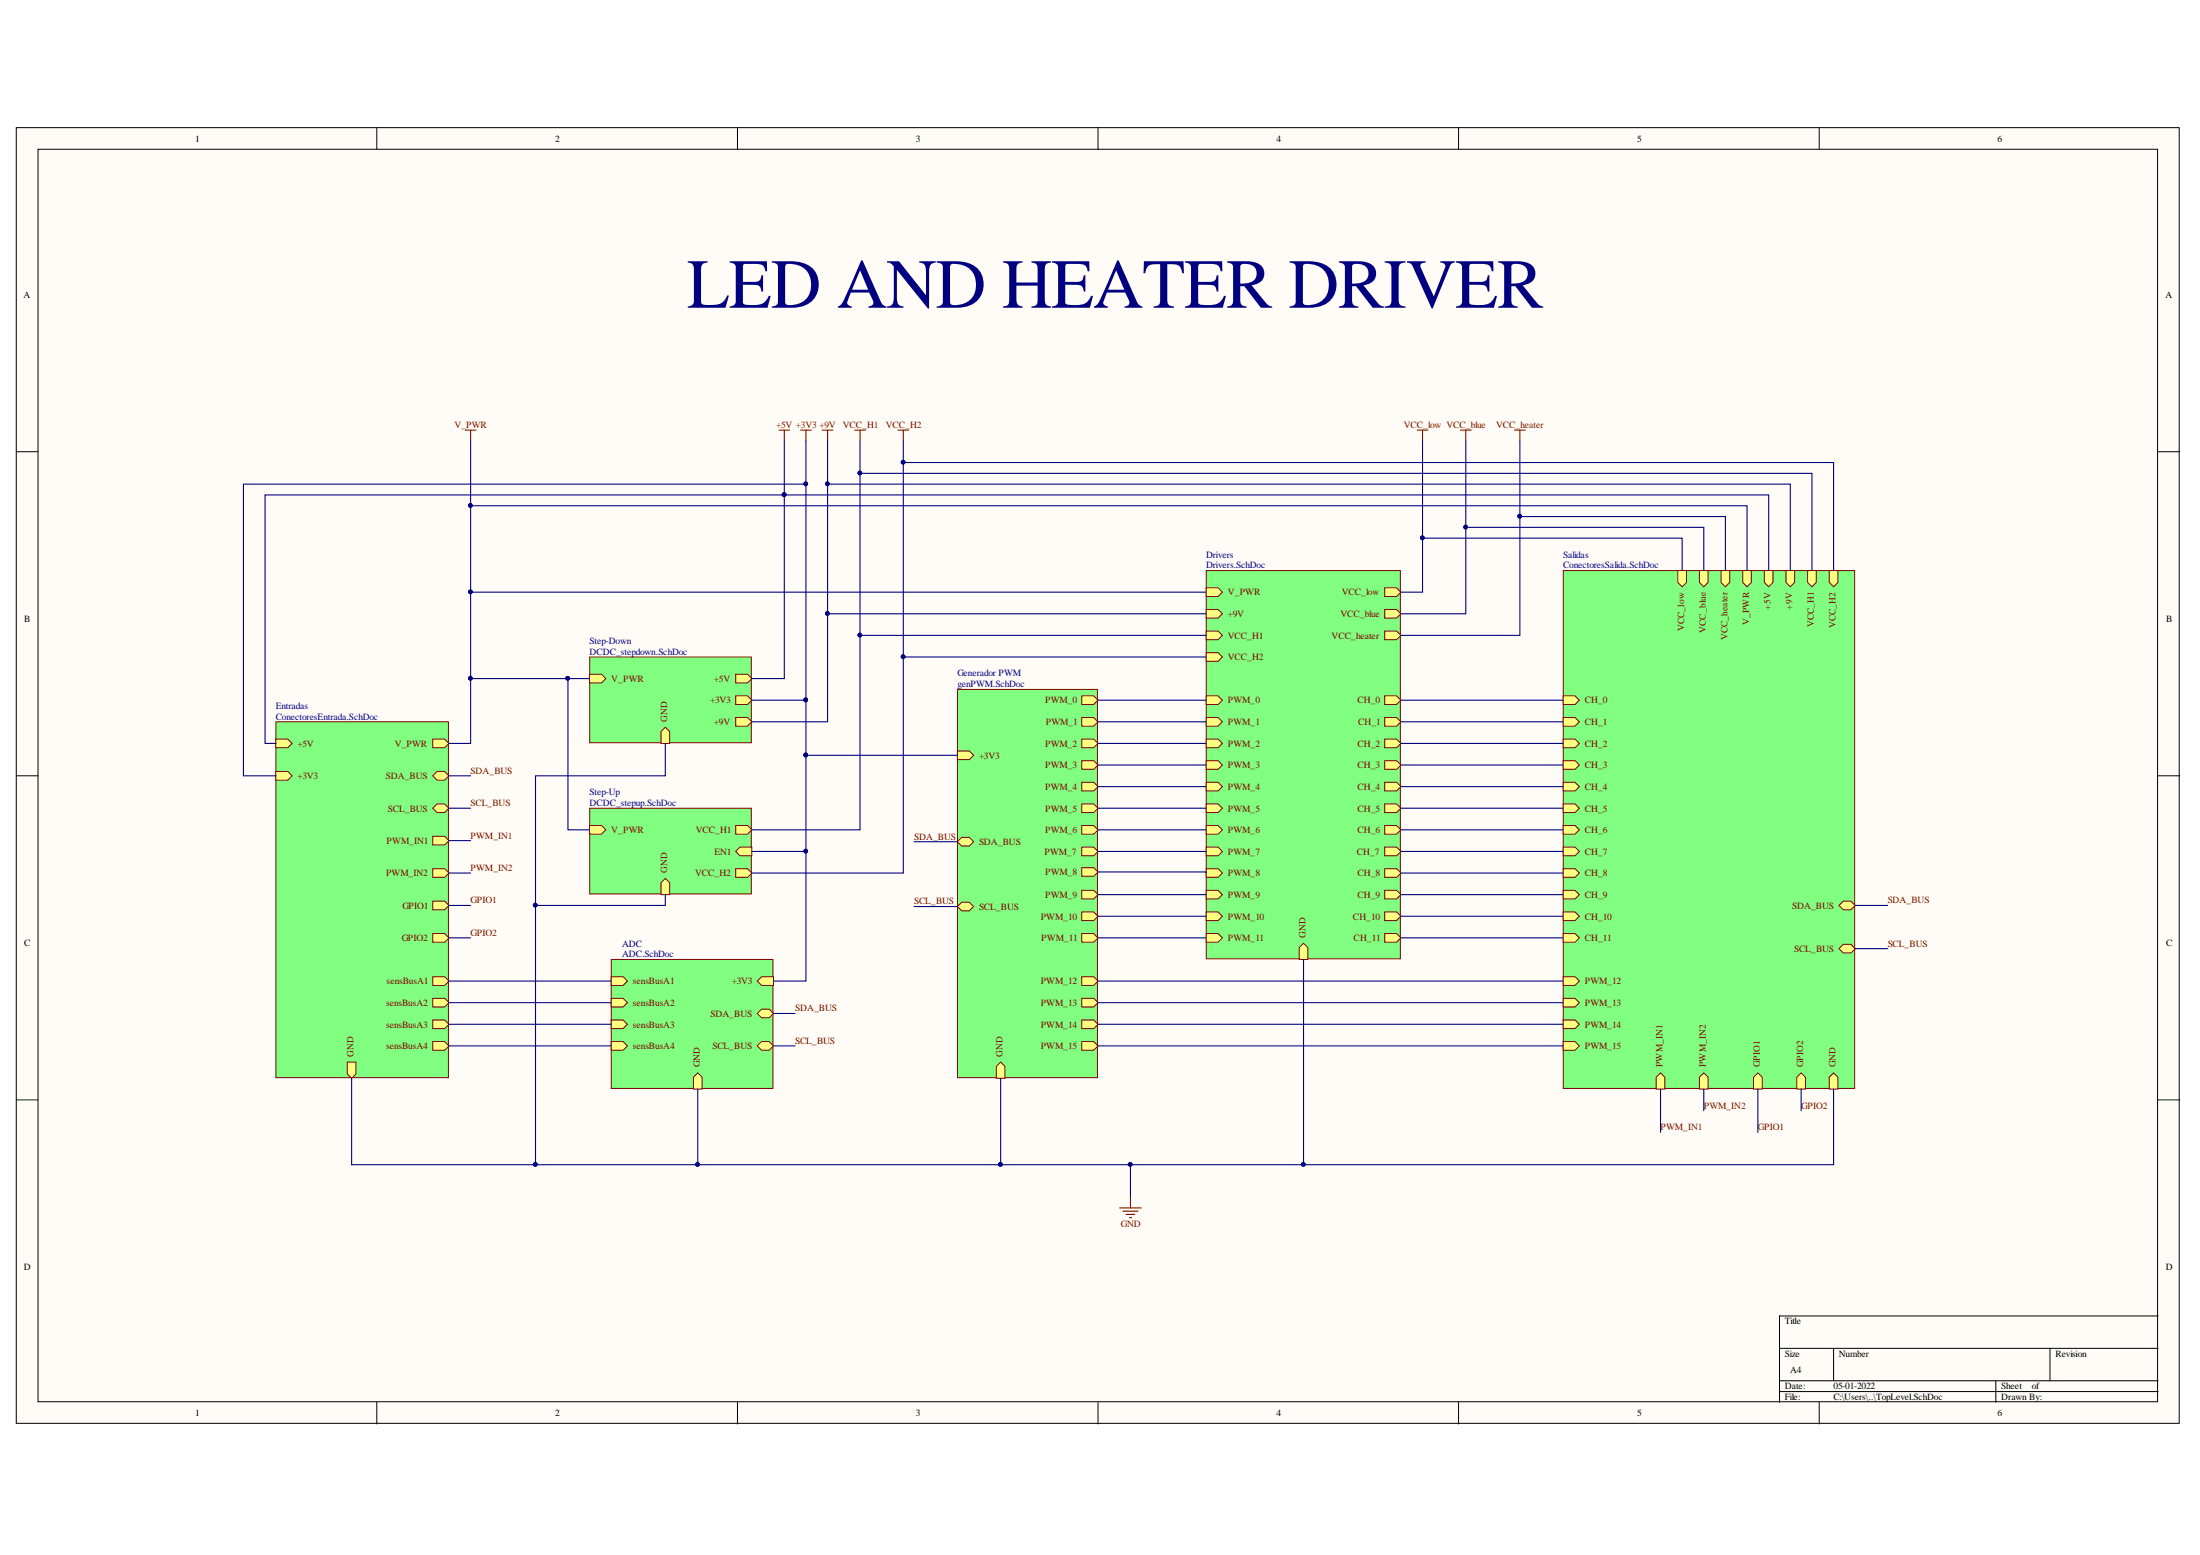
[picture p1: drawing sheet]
<svg xmlns="http://www.w3.org/2000/svg" width="297mm" height="210mm" viewBox="0 0 297 210" stroke-linecap="round" stroke-linejoin="round" font-family="sans-serif">
<g fill="#fffcf8" stroke="#000" stroke-width=".14">
<path d="M2.2 17.2h292v174.9h-292z"/>
<path d="M5.1 20.1h286.2v169.1h-286.2z"/>
</g>
<g fill="none" stroke="#000" stroke-width=".14">
<path d="M50.9 17.2v2.9M99.6 17.2v2.9M148.3 17.2v2.9M196.9 17.2v2.9M245.6 17.2v2.9M2.2 61h2.9M291.4 61h2.9M2.2 104.7h2.9M291.4 104.7h2.9M2.2 148.5h2.9M291.4 148.5h2.9M291.4 177.6h-51.1v11.7"/>
<path d="M50.9 189.3v2.9M99.6 189.3v2.9M148.3 189.3v2.9M196.9 189.3v2.9M240.3 182h51.1M240.3 186.4h51.1M240.3 187.8h51.1M245.6 189.3v2.9M247.6 182v4.4M269.5 186.4v2.9M276.8 182v4.4"/>
</g>
<path d="M37.3 97.4h23.2v48.1h-23.2z" fill="#80ff80" stroke="#800000" stroke-width=".14"/>
<path d="M58.4 104.7l.6-.6h1l.6 .6-.6 .6h-1z" fill-rule="evenodd" fill="#ffff80"/>
<path d="M58.4 104.7l.6-.6h1l.6 .6-.6 .6h-1z" fill="none" stroke="#800000" stroke-width=".14"/>
<path d="M58.4 109.1l.6-.6h1l.6 .6-.6 .6h-1z" fill-rule="evenodd" fill="#ffff80"/>
<path d="M58.4 109.1l.6-.6h1l.6 .6-.6 .6h-1z" fill="none" stroke="#800000" stroke-width=".14"/>
<path d="M58.4 112.9h1.6l.6 .6-.6 .6h-1.6z" fill-rule="evenodd" fill="#ffff80"/>
<path d="M58.4 112.9h1.6l.6 .6-.6 .6h-1.6z" fill="none" stroke="#800000" stroke-width=".14"/>
<path d="M58.4 117.3h1.6l.6 .5-.6 .6h-1.6z" fill-rule="evenodd" fill="#ffff80"/>
<path d="M58.4 117.3h1.6l.6 .5-.6 .6h-1.6z" fill="none" stroke="#800000" stroke-width=".14"/>
<path d="M58.4 121.6h1.6l.6 .6-.6 .6h-1.6z" fill-rule="evenodd" fill="#ffff80"/>
<path d="M58.4 121.6h1.6l.6 .6-.6 .6h-1.6z" fill="none" stroke="#800000" stroke-width=".14"/>
<path d="M58.4 126h1.6l.6 .6-.6 .6h-1.6z" fill-rule="evenodd" fill="#ffff80"/>
<path d="M58.4 126h1.6l.6 .6-.6 .6h-1.6z" fill="none" stroke="#800000" stroke-width=".14"/>
<path d="M58.4 99.8h1.6l.6 .5-.6 .6h-1.6z" fill-rule="evenodd" fill="#ffff80"/>
<path d="M58.4 99.8h1.6l.6 .5-.6 .6h-1.6z" fill="none" stroke="#800000" stroke-width=".14"/>
<path d="M46.9 143.4h1.2v1.6l-.6 .6-.6-.6z" fill-rule="evenodd" fill="#ffff80"/>
<path d="M46.9 143.4h1.2v1.6l-.6 .6-.6-.6z" fill="none" stroke="#800000" stroke-width=".14"/>
<path d="M37.3 99.8h1.6l.5 .5-.5 .6h-1.6z" fill-rule="evenodd" fill="#ffff80"/>
<path d="M37.3 99.8h1.6l.5 .5-.5 .6h-1.6z" fill="none" stroke="#800000" stroke-width=".14"/>
<path d="M37.3 104.1h1.6l.5 .6-.5 .6h-1.6z" fill-rule="evenodd" fill="#ffff80"/>
<path d="M37.3 104.1h1.6l.5 .6-.5 .6h-1.6z" fill="none" stroke="#800000" stroke-width=".14"/>
<path d="M58.4 131.8h1.6l.6 .6-.6 .6h-1.6z" fill-rule="evenodd" fill="#ffff80"/>
<path d="M58.4 131.8h1.6l.6 .6-.6 .6h-1.6z" fill="none" stroke="#800000" stroke-width=".14"/>
<path d="M58.4 134.8h1.6l.6 .5-.6 .6h-1.6z" fill-rule="evenodd" fill="#ffff80"/>
<path d="M58.4 134.8h1.6l.6 .5-.6 .6h-1.6z" fill="none" stroke="#800000" stroke-width=".14"/>
<path d="M58.4 137.7h1.6l.6 .6-.6 .5h-1.6z" fill-rule="evenodd" fill="#ffff80"/>
<path d="M58.4 137.7h1.6l.6 .6-.6 .5h-1.6z" fill="none" stroke="#800000" stroke-width=".14"/>
<path d="M58.4 140.6h1.6l.6 .6-.6 .6h-1.6z" fill-rule="evenodd" fill="#ffff80"/>
<path d="M58.4 140.6h1.6l.6 .6-.6 .6h-1.6z" fill="none" stroke="#800000" stroke-width=".14"/>
<path d="M62.8 58.1h1.5M63.5 58.1v1.4M151.2 163.1h2.9M151.6 163.5h2.1M152 163.9h1.2M152.5 164.4h.3M152.6 161.6v1.5" fill="none" stroke="#800000" stroke-width=".15"/>
<path d="M79.6 88.7h21.8v11.6h-21.8z" fill="#80ff80" stroke="#800000" stroke-width=".14"/>
<path d="M79.6 91h1.6l.6 .6-.6 .6h-1.6z" fill-rule="evenodd" fill="#ffff80"/>
<path d="M79.6 91h1.6l.6 .6-.6 .6h-1.6z" fill="none" stroke="#800000" stroke-width=".14"/>
<path d="M89.2 98.7l.6-.5 .6 .5v1.6h-1.2z" fill-rule="evenodd" fill="#ffff80"/>
<path d="M89.2 98.7l.6-.5 .6 .5v1.6h-1.2z" fill="none" stroke="#800000" stroke-width=".14"/>
<path d="M99.3 91h1.6l.6 .6-.6 .6h-1.6z" fill-rule="evenodd" fill="#ffff80"/>
<path d="M99.3 91h1.6l.6 .6-.6 .6h-1.6z" fill="none" stroke="#800000" stroke-width=".14"/>
<path d="M99.3 93.9h1.6l.6 .6-.6 .6h-1.6z" fill-rule="evenodd" fill="#ffff80"/>
<path d="M99.3 93.9h1.6l.6 .6-.6 .6h-1.6z" fill="none" stroke="#800000" stroke-width=".14"/>
<path d="M99.3 96.8h1.6l.6 .6-.6 .6h-1.6z" fill-rule="evenodd" fill="#ffff80"/>
<path d="M99.3 96.8h1.6l.6 .6-.6 .6h-1.6z" fill="none" stroke="#800000" stroke-width=".14"/>
<path d="M105.2 58.1h1.4M105.9 58.1v1.4M111 58.1h1.5M111.7 58.1v1.4" fill="none" stroke="#800000" stroke-width=".15"/>
<path d="M79.6 109.1h21.8v11.6h-21.8z" fill="#80ff80" stroke="#800000" stroke-width=".14"/>
<path d="M79.6 111.4h1.6l.6 .6-.6 .6h-1.6z" fill-rule="evenodd" fill="#ffff80"/>
<path d="M79.6 111.4h1.6l.6 .6-.6 .6h-1.6z" fill="none" stroke="#800000" stroke-width=".14"/>
<path d="M99.3 114.9l.6-.6h1.6v1.2h-1.6z" fill-rule="evenodd" fill="#ffff80"/>
<path d="M99.3 114.9l.6-.6h1.6v1.2h-1.6z" fill="none" stroke="#800000" stroke-width=".14"/>
<path d="M89.2 119.2l.6-.6 .6 .6v1.6h-1.2z" fill-rule="evenodd" fill="#ffff80"/>
<path d="M89.2 119.2l.6-.6 .6 .6v1.6h-1.2z" fill="none" stroke="#800000" stroke-width=".14"/>
<path d="M99.3 111.4h1.6l.6 .6-.6 .6h-1.6z" fill-rule="evenodd" fill="#ffff80"/>
<path d="M99.3 111.4h1.6l.6 .6-.6 .6h-1.6z" fill="none" stroke="#800000" stroke-width=".14"/>
<path d="M99.3 117.3h1.6l.6 .5-.6 .6h-1.6z" fill-rule="evenodd" fill="#ffff80"/>
<path d="M99.3 117.3h1.6l.6 .5-.6 .6h-1.6z" fill="none" stroke="#800000" stroke-width=".14"/>
<path d="M129.3 93.1h18.9v52.4h-18.9z" fill="#80ff80" stroke="#800000" stroke-width=".14"/>
<path d="M146.1 93.9h1.6l.6 .6-.6 .6h-1.6z" fill-rule="evenodd" fill="#ffff80"/>
<path d="M146.1 93.9h1.6l.6 .6-.6 .6h-1.6z" fill="none" stroke="#800000" stroke-width=".14"/>
<path d="M146.1 96.8h1.6l.6 .6-.6 .6h-1.6z" fill-rule="evenodd" fill="#ffff80"/>
<path d="M146.1 96.8h1.6l.6 .6-.6 .6h-1.6z" fill="none" stroke="#800000" stroke-width=".14"/>
<path d="M146.1 99.8h1.6l.6 .5-.6 .6h-1.6z" fill-rule="evenodd" fill="#ffff80"/>
<path d="M146.1 99.8h1.6l.6 .5-.6 .6h-1.6z" fill="none" stroke="#800000" stroke-width=".14"/>
<path d="M146.1 102.7h1.6l.6 .6-.6 .5h-1.6z" fill-rule="evenodd" fill="#ffff80"/>
<path d="M146.1 102.7h1.6l.6 .6-.6 .5h-1.6z" fill="none" stroke="#800000" stroke-width=".14"/>
<path d="M146.1 105.6h1.6l.6 .6-.6 .6h-1.6z" fill-rule="evenodd" fill="#ffff80"/>
<path d="M146.1 105.6h1.6l.6 .6-.6 .6h-1.6z" fill="none" stroke="#800000" stroke-width=".14"/>
<path d="M146.1 108.5h1.6l.6 .6-.6 .6h-1.6z" fill-rule="evenodd" fill="#ffff80"/>
<path d="M146.1 108.5h1.6l.6 .6-.6 .6h-1.6z" fill="none" stroke="#800000" stroke-width=".14"/>
<path d="M146.1 111.4h1.6l.6 .6-.6 .6h-1.6z" fill-rule="evenodd" fill="#ffff80"/>
<path d="M146.1 111.4h1.6l.6 .6-.6 .6h-1.6z" fill="none" stroke="#800000" stroke-width=".14"/>
<path d="M146.1 114.3h1.6l.6 .6-.6 .6h-1.6z" fill-rule="evenodd" fill="#ffff80"/>
<path d="M146.1 114.3h1.6l.6 .6-.6 .6h-1.6z" fill="none" stroke="#800000" stroke-width=".14"/>
<path d="M146.1 117.1h1.6l.6 .6-.6 .6h-1.6z" fill-rule="evenodd" fill="#ffff80"/>
<path d="M146.1 117.1h1.6l.6 .6-.6 .6h-1.6z" fill="none" stroke="#800000" stroke-width=".14"/>
<path d="M146.1 120.2h1.6l.6 .6-.6 .5h-1.6z" fill-rule="evenodd" fill="#ffff80"/>
<path d="M146.1 120.2h1.6l.6 .6-.6 .5h-1.6z" fill="none" stroke="#800000" stroke-width=".14"/>
<path d="M146.1 123.1h1.6l.6 .6-.6 .6h-1.6z" fill-rule="evenodd" fill="#ffff80"/>
<path d="M146.1 123.1h1.6l.6 .6-.6 .6h-1.6z" fill="none" stroke="#800000" stroke-width=".14"/>
<path d="M146.1 126h1.6l.6 .6-.6 .6h-1.6z" fill-rule="evenodd" fill="#ffff80"/>
<path d="M146.1 126h1.6l.6 .6-.6 .6h-1.6z" fill="none" stroke="#800000" stroke-width=".14"/>
<path d="M146.1 131.8h1.6l.6 .6-.6 .6h-1.6z" fill-rule="evenodd" fill="#ffff80"/>
<path d="M146.1 131.8h1.6l.6 .6-.6 .6h-1.6z" fill="none" stroke="#800000" stroke-width=".14"/>
<path d="M146.1 134.8h1.6l.6 .5-.6 .6h-1.6z" fill-rule="evenodd" fill="#ffff80"/>
<path d="M146.1 134.8h1.6l.6 .5-.6 .6h-1.6z" fill="none" stroke="#800000" stroke-width=".14"/>
<path d="M146.1 137.7h1.6l.6 .6-.6 .5h-1.6z" fill-rule="evenodd" fill="#ffff80"/>
<path d="M146.1 137.7h1.6l.6 .6-.6 .5h-1.6z" fill="none" stroke="#800000" stroke-width=".14"/>
<path d="M146.1 140.6h1.6l.6 .6-.6 .6h-1.6z" fill-rule="evenodd" fill="#ffff80"/>
<path d="M146.1 140.6h1.6l.6 .6-.6 .6h-1.6z" fill="none" stroke="#800000" stroke-width=".14"/>
<path d="M129.3 101.4h1.6l.6 .6-.6 .5h-1.6z" fill-rule="evenodd" fill="#ffff80"/>
<path d="M129.3 101.4h1.6l.6 .6-.6 .5h-1.6z" fill="none" stroke="#800000" stroke-width=".14"/>
<path d="M129.3 113.6l.5-.6h1.1l.6 .6-.6 .6h-1.1z" fill-rule="evenodd" fill="#ffff80"/>
<path d="M129.3 113.6l.5-.6h1.1l.6 .6-.6 .6h-1.1z" fill="none" stroke="#800000" stroke-width=".14"/>
<path d="M129.3 122.4l.5-.6h1.1l.6 .6-.6 .6h-1.1z" fill-rule="evenodd" fill="#ffff80"/>
<path d="M129.3 122.4l.5-.6h1.1l.6 .6-.6 .6h-1.1z" fill="none" stroke="#800000" stroke-width=".14"/>
<path d="M134.5 144l.6-.6 .6 .6v1.6h-1.2z" fill-rule="evenodd" fill="#ffff80"/>
<path d="M134.5 144l.6-.6 .6 .6v1.6h-1.2z" fill="none" stroke="#800000" stroke-width=".14"/>
<path d="M108.1 58.1h1.4M108.8 58.1v1.4M115.4 58.1h1.4M116.1 58.1v1.4M121.2 58.1h1.5M122 58.1v1.4" fill="none" stroke="#800000" stroke-width=".15"/>
<path d="M82.5 129.5h21.9v17.4h-21.9z" fill="#80ff80" stroke="#800000" stroke-width=".14"/>
<path d="M102.2 132.4l.6-.6h1.6v1.2h-1.6z" fill-rule="evenodd" fill="#ffff80"/>
<path d="M102.2 132.4l.6-.6h1.6v1.2h-1.6z" fill="none" stroke="#800000" stroke-width=".14"/>
<path d="M82.5 131.8h1.6l.6 .6-.6 .6h-1.6z" fill-rule="evenodd" fill="#ffff80"/>
<path d="M82.5 131.8h1.6l.6 .6-.6 .6h-1.6z" fill="none" stroke="#800000" stroke-width=".14"/>
<path d="M93.6 145.4l.6-.6 .6 .6v1.6h-1.2z" fill-rule="evenodd" fill="#ffff80"/>
<path d="M93.6 145.4l.6-.6 .6 .6v1.6h-1.2z" fill="none" stroke="#800000" stroke-width=".14"/>
<path d="M102.2 136.8l.6-.6h1.1l.5 .6-.5 .6h-1.1z" fill-rule="evenodd" fill="#ffff80"/>
<path d="M102.2 136.8l.6-.6h1.1l.5 .6-.5 .6h-1.1z" fill="none" stroke="#800000" stroke-width=".14"/>
<path d="M102.2 141.2l.6-.6h1.1l.5 .6-.5 .6h-1.1z" fill-rule="evenodd" fill="#ffff80"/>
<path d="M102.2 141.2l.6-.6h1.1l.5 .6-.5 .6h-1.1z" fill="none" stroke="#800000" stroke-width=".14"/>
<path d="M82.5 134.8h1.6l.6 .5-.6 .6h-1.6z" fill-rule="evenodd" fill="#ffff80"/>
<path d="M82.5 134.8h1.6l.6 .5-.6 .6h-1.6z" fill="none" stroke="#800000" stroke-width=".14"/>
<path d="M82.5 137.7h1.6l.6 .6-.6 .5h-1.6z" fill-rule="evenodd" fill="#ffff80"/>
<path d="M82.5 137.7h1.6l.6 .6-.6 .5h-1.6z" fill="none" stroke="#800000" stroke-width=".14"/>
<path d="M82.5 140.6h1.6l.6 .6-.6 .6h-1.6z" fill-rule="evenodd" fill="#ffff80"/>
<path d="M82.5 140.6h1.6l.6 .6-.6 .6h-1.6z" fill="none" stroke="#800000" stroke-width=".14"/>
<path d="M162.9 77h26.2v52.4h-26.2z" fill="#80ff80" stroke="#800000" stroke-width=".14"/>
<path d="M175.4 127.9l.6-.6 .6 .6v1.6h-1.2z" fill-rule="evenodd" fill="#ffff80"/>
<path d="M175.4 127.9l.6-.6 .6 .6v1.6h-1.2z" fill="none" stroke="#800000" stroke-width=".14"/>
<path d="M162.9 126h1.6l.5 .6-.5 .6h-1.6z" fill-rule="evenodd" fill="#ffff80"/>
<path d="M162.9 126h1.6l.5 .6-.5 .6h-1.6z" fill="none" stroke="#800000" stroke-width=".14"/>
<path d="M162.9 123.1h1.6l.5 .6-.5 .6h-1.6z" fill-rule="evenodd" fill="#ffff80"/>
<path d="M162.9 123.1h1.6l.5 .6-.5 .6h-1.6z" fill="none" stroke="#800000" stroke-width=".14"/>
<path d="M162.9 120.2h1.6l.5 .6-.5 .5h-1.6z" fill-rule="evenodd" fill="#ffff80"/>
<path d="M162.9 120.2h1.6l.5 .6-.5 .5h-1.6z" fill="none" stroke="#800000" stroke-width=".14"/>
<path d="M162.9 117.3h1.6l.5 .5-.5 .6h-1.6z" fill-rule="evenodd" fill="#ffff80"/>
<path d="M162.9 117.3h1.6l.5 .5-.5 .6h-1.6z" fill="none" stroke="#800000" stroke-width=".14"/>
<path d="M162.9 114.3h1.6l.5 .6-.5 .6h-1.6z" fill-rule="evenodd" fill="#ffff80"/>
<path d="M162.9 114.3h1.6l.5 .6-.5 .6h-1.6z" fill="none" stroke="#800000" stroke-width=".14"/>
<path d="M162.9 111.4h1.6l.5 .6-.5 .6h-1.6z" fill-rule="evenodd" fill="#ffff80"/>
<path d="M162.9 111.4h1.6l.5 .6-.5 .6h-1.6z" fill="none" stroke="#800000" stroke-width=".14"/>
<path d="M162.9 108.5h1.6l.5 .6-.5 .6h-1.6z" fill-rule="evenodd" fill="#ffff80"/>
<path d="M162.9 108.5h1.6l.5 .6-.5 .6h-1.6z" fill="none" stroke="#800000" stroke-width=".14"/>
<path d="M162.9 105.6h1.6l.5 .6-.5 .6h-1.6z" fill-rule="evenodd" fill="#ffff80"/>
<path d="M162.9 105.6h1.6l.5 .6-.5 .6h-1.6z" fill="none" stroke="#800000" stroke-width=".14"/>
<path d="M162.9 102.7h1.6l.5 .6-.5 .5h-1.6z" fill-rule="evenodd" fill="#ffff80"/>
<path d="M162.9 102.7h1.6l.5 .6-.5 .5h-1.6z" fill="none" stroke="#800000" stroke-width=".14"/>
<path d="M162.9 99.8h1.6l.5 .5-.5 .6h-1.6z" fill-rule="evenodd" fill="#ffff80"/>
<path d="M162.9 99.8h1.6l.5 .5-.5 .6h-1.6z" fill="none" stroke="#800000" stroke-width=".14"/>
<path d="M162.9 96.8h1.6l.5 .6-.5 .6h-1.6z" fill-rule="evenodd" fill="#ffff80"/>
<path d="M162.9 96.8h1.6l.5 .6-.5 .6h-1.6z" fill="none" stroke="#800000" stroke-width=".14"/>
<path d="M162.9 93.9h1.6l.5 .6-.5 .6h-1.6z" fill-rule="evenodd" fill="#ffff80"/>
<path d="M162.9 93.9h1.6l.5 .6-.5 .6h-1.6z" fill="none" stroke="#800000" stroke-width=".14"/>
<path d="M162.9 88.1h1.6l.5 .6-.5 .6h-1.6z" fill-rule="evenodd" fill="#ffff80"/>
<path d="M162.9 88.1h1.6l.5 .6-.5 .6h-1.6z" fill="none" stroke="#800000" stroke-width=".14"/>
<path d="M162.9 85.2h1.6l.5 .6-.5 .6h-1.6z" fill-rule="evenodd" fill="#ffff80"/>
<path d="M162.9 85.2h1.6l.5 .6-.5 .6h-1.6z" fill="none" stroke="#800000" stroke-width=".14"/>
<path d="M162.9 82.3h1.6l.5 .6-.5 .5h-1.6z" fill-rule="evenodd" fill="#ffff80"/>
<path d="M162.9 82.3h1.6l.5 .6-.5 .5h-1.6z" fill="none" stroke="#800000" stroke-width=".14"/>
<path d="M162.9 79.4h1.6l.5 .5-.5 .6h-1.6z" fill-rule="evenodd" fill="#ffff80"/>
<path d="M162.9 79.4h1.6l.5 .5-.5 .6h-1.6z" fill="none" stroke="#800000" stroke-width=".14"/>
<path d="M187 79.4h1.6l.5 .5-.5 .6h-1.6z" fill-rule="evenodd" fill="#ffff80"/>
<path d="M187 79.4h1.6l.5 .5-.5 .6h-1.6z" fill="none" stroke="#800000" stroke-width=".14"/>
<path d="M187 82.3h1.6l.5 .6-.5 .5h-1.6z" fill-rule="evenodd" fill="#ffff80"/>
<path d="M187 82.3h1.6l.5 .6-.5 .5h-1.6z" fill="none" stroke="#800000" stroke-width=".14"/>
<path d="M187 85.2h1.6l.5 .6-.5 .6h-1.6z" fill-rule="evenodd" fill="#ffff80"/>
<path d="M187 85.2h1.6l.5 .6-.5 .6h-1.6z" fill="none" stroke="#800000" stroke-width=".14"/>
<path d="M187 93.9h1.6l.5 .6-.5 .6h-1.6z" fill-rule="evenodd" fill="#ffff80"/>
<path d="M187 93.9h1.6l.5 .6-.5 .6h-1.6z" fill="none" stroke="#800000" stroke-width=".14"/>
<path d="M187 96.8h1.6l.5 .6-.5 .6h-1.6z" fill-rule="evenodd" fill="#ffff80"/>
<path d="M187 96.8h1.6l.5 .6-.5 .6h-1.6z" fill="none" stroke="#800000" stroke-width=".14"/>
<path d="M187 99.8h1.6l.5 .5-.5 .6h-1.6z" fill-rule="evenodd" fill="#ffff80"/>
<path d="M187 99.8h1.6l.5 .5-.5 .6h-1.6z" fill="none" stroke="#800000" stroke-width=".14"/>
<path d="M187 102.7h1.6l.5 .6-.5 .5h-1.6z" fill-rule="evenodd" fill="#ffff80"/>
<path d="M187 102.7h1.6l.5 .6-.5 .5h-1.6z" fill="none" stroke="#800000" stroke-width=".14"/>
<path d="M187 105.6h1.6l.5 .6-.5 .6h-1.6z" fill-rule="evenodd" fill="#ffff80"/>
<path d="M187 105.6h1.6l.5 .6-.5 .6h-1.6z" fill="none" stroke="#800000" stroke-width=".14"/>
<path d="M187 108.5h1.6l.5 .6-.5 .6h-1.6z" fill-rule="evenodd" fill="#ffff80"/>
<path d="M187 108.5h1.6l.5 .6-.5 .6h-1.6z" fill="none" stroke="#800000" stroke-width=".14"/>
<path d="M187 111.4h1.6l.5 .6-.5 .6h-1.6z" fill-rule="evenodd" fill="#ffff80"/>
<path d="M187 111.4h1.6l.5 .6-.5 .6h-1.6z" fill="none" stroke="#800000" stroke-width=".14"/>
<path d="M187 114.3h1.6l.5 .6-.5 .6h-1.6z" fill-rule="evenodd" fill="#ffff80"/>
<path d="M187 114.3h1.6l.5 .6-.5 .6h-1.6z" fill="none" stroke="#800000" stroke-width=".14"/>
<path d="M187 117.3h1.6l.5 .5-.5 .6h-1.6z" fill-rule="evenodd" fill="#ffff80"/>
<path d="M187 117.3h1.6l.5 .5-.5 .6h-1.6z" fill="none" stroke="#800000" stroke-width=".14"/>
<path d="M187 120.2h1.6l.5 .6-.5 .5h-1.6z" fill-rule="evenodd" fill="#ffff80"/>
<path d="M187 120.2h1.6l.5 .6-.5 .5h-1.6z" fill="none" stroke="#800000" stroke-width=".14"/>
<path d="M187 123.1h1.6l.5 .6-.5 .6h-1.6z" fill-rule="evenodd" fill="#ffff80"/>
<path d="M187 123.1h1.6l.5 .6-.5 .6h-1.6z" fill="none" stroke="#800000" stroke-width=".14"/>
<path d="M187 126h1.6l.5 .6-.5 .6h-1.6z" fill-rule="evenodd" fill="#ffff80"/>
<path d="M187 126h1.6l.5 .6-.5 .6h-1.6z" fill="none" stroke="#800000" stroke-width=".14"/>
<path d="M211.1 77h39.3v69.9h-39.3z" fill="#80ff80" stroke="#800000" stroke-width=".14"/>
<path d="M226.5 77h1.2v1.6l-.6 .6-.6-.6z" fill-rule="evenodd" fill="#ffff80"/>
<path d="M226.5 77h1.2v1.6l-.6 .6-.6-.6z" fill="none" stroke="#800000" stroke-width=".14"/>
<path d="M229.5 77h1.1v1.6l-.6 .6-.5-.6z" fill-rule="evenodd" fill="#ffff80"/>
<path d="M229.5 77h1.1v1.6l-.6 .6-.5-.6z" fill="none" stroke="#800000" stroke-width=".14"/>
<path d="M232.4 77h1.1v1.6l-.5 .6-.6-.6z" fill-rule="evenodd" fill="#ffff80"/>
<path d="M232.4 77h1.1v1.6l-.5 .6-.6-.6z" fill="none" stroke="#800000" stroke-width=".14"/>
<path d="M235.3 77h1.2v1.6l-.6 .6-.6-.6z" fill-rule="evenodd" fill="#ffff80"/>
<path d="M235.3 77h1.2v1.6l-.6 .6-.6-.6z" fill="none" stroke="#800000" stroke-width=".14"/>
<path d="M238.2 77h1.2v1.6l-.6 .6-.6-.6z" fill-rule="evenodd" fill="#ffff80"/>
<path d="M238.2 77h1.2v1.6l-.6 .6-.6-.6z" fill="none" stroke="#800000" stroke-width=".14"/>
<path d="M241.1 77h1.2v1.6l-.6 .6-.6-.6z" fill-rule="evenodd" fill="#ffff80"/>
<path d="M241.1 77h1.2v1.6l-.6 .6-.6-.6z" fill="none" stroke="#800000" stroke-width=".14"/>
<path d="M244.1 77h1.1v1.6l-.6 .6-.5-.6z" fill-rule="evenodd" fill="#ffff80"/>
<path d="M244.1 77h1.1v1.6l-.6 .6-.5-.6z" fill="none" stroke="#800000" stroke-width=".14"/>
<path d="M247 77h1.2v1.6l-.6 .6-.6-.6z" fill-rule="evenodd" fill="#ffff80"/>
<path d="M247 77h1.2v1.6l-.6 .6-.6-.6z" fill="none" stroke="#800000" stroke-width=".14"/>
<path d="M211.1 93.9h1.6l.5 .6-.5 .6h-1.6z" fill-rule="evenodd" fill="#ffff80"/>
<path d="M211.1 93.9h1.6l.5 .6-.5 .6h-1.6z" fill="none" stroke="#800000" stroke-width=".14"/>
<path d="M211.1 96.8h1.6l.5 .6-.5 .6h-1.6z" fill-rule="evenodd" fill="#ffff80"/>
<path d="M211.1 96.8h1.6l.5 .6-.5 .6h-1.6z" fill="none" stroke="#800000" stroke-width=".14"/>
<path d="M211.1 99.8h1.6l.5 .5-.5 .6h-1.6z" fill-rule="evenodd" fill="#ffff80"/>
<path d="M211.1 99.8h1.6l.5 .5-.5 .6h-1.6z" fill="none" stroke="#800000" stroke-width=".14"/>
<path d="M211.1 102.7h1.6l.5 .6-.5 .5h-1.6z" fill-rule="evenodd" fill="#ffff80"/>
<path d="M211.1 102.7h1.6l.5 .6-.5 .5h-1.6z" fill="none" stroke="#800000" stroke-width=".14"/>
<path d="M211.1 105.6h1.6l.5 .6-.5 .6h-1.6z" fill-rule="evenodd" fill="#ffff80"/>
<path d="M211.1 105.6h1.6l.5 .6-.5 .6h-1.6z" fill="none" stroke="#800000" stroke-width=".14"/>
<path d="M211.1 108.5h1.6l.5 .6-.5 .6h-1.6z" fill-rule="evenodd" fill="#ffff80"/>
<path d="M211.1 108.5h1.6l.5 .6-.5 .6h-1.6z" fill="none" stroke="#800000" stroke-width=".14"/>
<path d="M211.1 111.4h1.6l.5 .6-.5 .6h-1.6z" fill-rule="evenodd" fill="#ffff80"/>
<path d="M211.1 111.4h1.6l.5 .6-.5 .6h-1.6z" fill="none" stroke="#800000" stroke-width=".14"/>
<path d="M211.1 114.3h1.6l.5 .6-.5 .6h-1.6z" fill-rule="evenodd" fill="#ffff80"/>
<path d="M211.1 114.3h1.6l.5 .6-.5 .6h-1.6z" fill="none" stroke="#800000" stroke-width=".14"/>
<path d="M211.1 117.3h1.6l.5 .5-.5 .6h-1.6z" fill-rule="evenodd" fill="#ffff80"/>
<path d="M211.1 117.3h1.6l.5 .5-.5 .6h-1.6z" fill="none" stroke="#800000" stroke-width=".14"/>
<path d="M211.1 120.2h1.6l.5 .6-.5 .5h-1.6z" fill-rule="evenodd" fill="#ffff80"/>
<path d="M211.1 120.2h1.6l.5 .6-.5 .5h-1.6z" fill="none" stroke="#800000" stroke-width=".14"/>
<path d="M211.1 123.1h1.6l.5 .6-.5 .6h-1.6z" fill-rule="evenodd" fill="#ffff80"/>
<path d="M211.1 123.1h1.6l.5 .6-.5 .6h-1.6z" fill="none" stroke="#800000" stroke-width=".14"/>
<path d="M211.1 126h1.6l.5 .6-.5 .6h-1.6z" fill-rule="evenodd" fill="#ffff80"/>
<path d="M211.1 126h1.6l.5 .6-.5 .6h-1.6z" fill="none" stroke="#800000" stroke-width=".14"/>
<path d="M211.1 131.8h1.6l.5 .6-.5 .6h-1.6z" fill-rule="evenodd" fill="#ffff80"/>
<path d="M211.1 131.8h1.6l.5 .6-.5 .6h-1.6z" fill="none" stroke="#800000" stroke-width=".14"/>
<path d="M211.1 134.8h1.6l.5 .5-.5 .6h-1.6z" fill-rule="evenodd" fill="#ffff80"/>
<path d="M211.1 134.8h1.6l.5 .5-.5 .6h-1.6z" fill="none" stroke="#800000" stroke-width=".14"/>
<path d="M211.1 137.7h1.6l.5 .6-.5 .5h-1.6z" fill-rule="evenodd" fill="#ffff80"/>
<path d="M211.1 137.7h1.6l.5 .6-.5 .5h-1.6z" fill="none" stroke="#800000" stroke-width=".14"/>
<path d="M211.1 140.6h1.6l.5 .6-.5 .6h-1.6z" fill-rule="evenodd" fill="#ffff80"/>
<path d="M211.1 140.6h1.6l.5 .6-.5 .6h-1.6z" fill="none" stroke="#800000" stroke-width=".14"/>
<path d="M223.6 145.4l.6-.6 .6 .6v1.6h-1.2z" fill-rule="evenodd" fill="#ffff80"/>
<path d="M223.6 145.4l.6-.6 .6 .6v1.6h-1.2z" fill="none" stroke="#800000" stroke-width=".14"/>
<path d="M229.5 145.4l.5-.6 .6 .6v1.6h-1.1z" fill-rule="evenodd" fill="#ffff80"/>
<path d="M229.5 145.4l.5-.6 .6 .6v1.6h-1.1z" fill="none" stroke="#800000" stroke-width=".14"/>
<path d="M236.8 145.4l.5-.6 .6 .6v1.6h-1.1z" fill-rule="evenodd" fill="#ffff80"/>
<path d="M236.8 145.4l.5-.6 .6 .6v1.6h-1.1z" fill="none" stroke="#800000" stroke-width=".14"/>
<path d="M242.6 145.4l.6-.6 .6 .6v1.6h-1.2z" fill-rule="evenodd" fill="#ffff80"/>
<path d="M242.6 145.4l.6-.6 .6 .6v1.6h-1.2z" fill="none" stroke="#800000" stroke-width=".14"/>
<path d="M247 145.4l.6-.6 .6 .6v1.6h-1.2z" fill-rule="evenodd" fill="#ffff80"/>
<path d="M247 145.4l.6-.6 .6 .6v1.6h-1.2z" fill="none" stroke="#800000" stroke-width=".14"/>
<path d="M248.3 128.1l.6-.6h1l.6 .6-.6 .5h-1z" fill-rule="evenodd" fill="#ffff80"/>
<path d="M248.3 128.1l.6-.6h1l.6 .6-.6 .5h-1z" fill="none" stroke="#800000" stroke-width=".14"/>
<path d="M248.3 122.2l.6-.6h1l.6 .6-.6 .6h-1z" fill-rule="evenodd" fill="#ffff80"/>
<path d="M248.3 122.2l.6-.6h1l.6 .6-.6 .6h-1z" fill="none" stroke="#800000" stroke-width=".14"/>
<path d="M191.3 58.1h1.5M192.1 58.1v1.4M197.2 58.1h1.4M197.9 58.1v1.4M204.5 58.1h1.4M205.2 58.1v1.4" fill="none" stroke="#800000" stroke-width=".15"/>
<g fill="none" stroke="#000080" stroke-width=".15">
<path d="M63.5 59.5v40.8h-2.9M105.9 59.5v7.3h-70.1v33.5h1.5M108.8 59.5v5.9M111.7 59.5v37.9h-10.2M116.1 59.5v52.5h-14.6M122 59.5v58.3h-20.5M192.1 59.5v20.4h-3M197.9 59.5v23.4h-8.8M205.2 59.5v26.3h-16.1M63.5 68.3h172.4v8.7M63.5 79.9h99.4M111.7 65.4h130v11.6"/>
<path d="M116.1 63.9h128.5v13.1M122 62.4h125.6v14.6M192.1 72.6h35v4.4M197.9 71.2h32.1v5.8M205.2 69.7h27.8v7.3M238.8 77v-10.2h-132.9v24.8h-4.4M63.5 91.6h16.1M76.7 91.6v20.4h2.9M101.5 94.5h7.3M108.8 94.5v-29.1h-75.9v39.3h4.4M108.8 94.5v7.5M111.7 82.9h51.2"/>
<path d="M116.1 85.8h46.8M122 88.7h40.9M148.3 94.5h14.6M148.3 97.4h14.6M189.1 94.5h22M189.1 97.4h22M60.6 104.7h2.9M60.6 109.1h2.9M60.6 113.5h2.9M60.6 117.8h2.9M89.8 100.3v4.4h-17.5v17.5h17.5v-1.4M101.5 114.9h7.3"/>
<path d="M108.8 102v30.4h-4.4M108.8 102h20.5M123.4 113.6h5.9M148.3 117.7h14.6v.1M148.3 109.1h14.6M148.3 100.3h14.6M148.3 103.3h14.6M148.3 106.2h14.6M148.3 112h14.6M148.3 114.9h14.6M189.1 109.1h22M189.1 117.8h22"/>
<path d="M189.1 100.3h22M189.1 103.3h22M189.1 106.2h22M189.1 112h22M189.1 114.9h22M60.6 122.2h2.9M60.6 126.6h2.9M60.6 138.3h21.9M60.6 135.3h21.9M60.6 132.4h21.9M72.3 122.2v35M104.4 136.8h3"/>
<path d="M123.4 122.4h5.9M148.3 126.6h14.6M148.3 120.8h14.6M148.3 123.7h14.6M148.3 138.3h62.8M148.3 135.3h62.8M148.3 132.4h62.8M176 129.5v27.7h71.6v-10.2M189.1 126.6h22M189.1 120.8h22M189.1 123.7h22M250.5 122.2h4.4"/>
<path d="M250.5 128.1h4.4M47.5 145.6v11.6h87.6M60.6 141.2h21.9M94.2 147v10.2M104.4 141.2h3M135.1 145.6v11.6h17.5v4.4M148.3 141.2h62.8M152.6 157.2h23.4M224.2 147v5.8M230 147v2.9M237.3 147v5.8M243.2 147v2.9"/>
</g>
<g fill="#000080" stroke="#000080" stroke-width=".14">
<circle cx="111.7" cy="82.8" r=".25"/>
<circle cx="116.1" cy="85.7" r=".25"/>
<circle cx="121.9" cy="88.6" r=".25"/>
<circle cx="192" cy="72.6" r=".25"/>
<circle cx="197.9" cy="71.1" r=".25"/>
<circle cx="205.2" cy="69.7" r=".25"/>
<circle cx="111.7" cy="65.3" r=".25"/>
<circle cx="108.8" cy="94.5" r=".25"/>
<circle cx="116.1" cy="63.9" r=".25"/>
<circle cx="121.9" cy="62.4" r=".25"/>
<circle cx="105.9" cy="66.8" r=".25"/>
<circle cx="176" cy="157.2" r=".25"/>
<circle cx="152.6" cy="157.2" r=".25"/>
<circle cx="72.3" cy="122.2" r=".25"/>
<circle cx="135.1" cy="157.2" r=".25"/>
<circle cx="72.3" cy="157.2" r=".25"/>
<circle cx="94.2" cy="157.2" r=".25"/>
<circle cx="63.5" cy="91.6" r=".25"/>
<circle cx="63.5" cy="79.9" r=".25"/>
<circle cx="63.5" cy="68.2" r=".25"/>
<circle cx="76.7" cy="91.6" r=".25"/>
<circle cx="108.8" cy="65.3" r=".25"/>
<circle cx="108.8" cy="101.9" r=".25"/>
<circle cx="108.8" cy="114.9" r=".25"/>
</g>
<text font-size="9.5" fill="#000080" x="92.8" y="41.5">LED AND HEATER DRIVER</text>
<g font-size="1.3">
<text x="26.3" y="19.1">1</text>
<text x="75" y="19.1">2</text>
<text x="123.7" y="19.1">3</text>
<text x="172.3" y="19.1">4</text>
<text x="221" y="19.1">5</text>
<text x="269.7" y="19.1">6</text>
<text x="3.2" y="40.2">A</text>
<text x="292.4" y="40.2">A</text>
<text x="3.3" y="84">B</text>
<text x="292.5" y="84">B</text>
<text x="3.3" y="127.7">C</text>
<text x="292.5" y="127.7">C</text>
<text x="3.2" y="171.5">D</text>
<text x="292.4" y="171.5">D</text>
<text x="241" y="178.8">Title</text>
<text x="241" y="183.2">Size</text>
<text x="241.7" y="185.3">A4</text>
<text x="248.3" y="183.2">Number</text>
<text x="277.5" y="183.2">Revision</text>
<text x="26.3" y="191.2">1</text>
<text x="75" y="191.2">2</text>
<text x="123.7" y="191.2">3</text>
<text x="172.3" y="191.2">4</text>
<text x="221" y="191.2">5</text>
<text x="241" y="187.5">Date:</text>
<text x="241" y="189">File:</text>
<text x="247.6" y="187.5">05-01-2022</text>
<text x="247.6" y="189">C:\Users\..\TopLevel.SchDoc</text>
<text x="269.7" y="191.2">6</text>
<text x="270.2" y="187.5">Sheet</text>
<text x="270.2" y="189">Drawn By:</text>
<text x="274.3" y="187.5">of</text>
</g>
<g font-size="1.3" fill="#800000">
<text x="61.3" y="57.8">V_PWR</text>
<text x="104.8" y="57.8">+5V +3V3 +9V</text>
<text x="113.8" y="57.8">VCC_H1</text>
<text x="119.6" y="57.8">VCC_H2</text>
<text x="189.5" y="57.8">VCC_low VCC_blue</text>
<text x="202" y="57.8">VCC_heater</text>
<text x="165.8" y="83.3">+9V</text>
<text x="165.8" y="80.4">V_PWR</text>
<text x="181" y="83.3">VCC_blue</text>
<text x="181.2" y="80.4">VCC_low</text>
<text x="239.1" y="82.3" transform="rotate(-90 239.1 82.3)">+5V</text>
<text x="242" y="82.3" transform="rotate(-90 242 82.3)">+9V</text>
<text x="165.8" y="89.1">VCC_H2</text>
<text x="165.8" y="86.2">VCC_H1</text>
<text x="179.8" y="86.2">VCC_heater</text>
<text x="227.4" y="85.2" transform="rotate(-90 227.4 85.2)">VCC_low</text>
<text x="230.3" y="85.4" transform="rotate(-90 230.3 85.4)">VCC_blue</text>
<text x="233.2" y="86.4" transform="rotate(-90 233.2 86.4)">VCC_heater</text>
<text x="236.2" y="84.4" transform="rotate(-90 236.2 84.4)">V_PWR</text>
<text x="244.9" y="84.7" transform="rotate(-90 244.9 84.7)">VCC_H1</text>
<text x="247.8" y="84.8" transform="rotate(-90 247.8 84.8)">VCC_H2</text>
<text x="82.5" y="92">V_PWR</text>
<text x="95.9" y="95">+3V3</text>
<text x="96.4" y="92">+5V</text>
<text x="141.1" y="95">PWM_0</text>
<text x="165.8" y="95">PWM_0</text>
<text x="183.3" y="95">CH_0</text>
<text x="214" y="95">CH_0</text>
<text x="40.2" y="100.8">+5V</text>
<text x="53.3" y="100.8">V_PWR</text>
<text x="90.1" y="97.4" transform="rotate(-90 90.1 97.4)">GND</text>
<text x="96.4" y="97.9">+9V</text>
<text x="141.1" y="100.8">PWM_2</text>
<text x="141.2" y="97.9">PWM_1</text>
<text x="165.8" y="100.8">PWM_2</text>
<text x="165.8" y="97.9">PWM_1</text>
<text x="183.3" y="100.8">CH_2</text>
<text x="183.4" y="97.9">CH_1</text>
<text x="214" y="97.9">CH_1</text>
<text x="214" y="100.8">CH_2</text>
<text x="40.2" y="105.2">+3V3</text>
<text x="52.1" y="105.2">SDA_BUS</text>
<text x="63.5" y="104.4">SDA_BUS</text>
<text x="132.2" y="102.4">+3V3</text>
<text x="141.1" y="103.7">PWM_3</text>
<text x="141.1" y="106.6">PWM_4</text>
<text x="165.8" y="106.6">PWM_4</text>
<text x="165.8" y="103.7">PWM_3</text>
<text x="183.3" y="103.7">CH_3</text>
<text x="183.3" y="106.6">CH_4</text>
<text x="214" y="103.7">CH_3</text>
<text x="214" y="106.6">CH_4</text>
<text x="52.2" y="113.9">PWM_IN1</text>
<text x="52.4" y="109.5">SCL_BUS</text>
<text x="63.5" y="113.2">PWM_IN1</text>
<text x="63.5" y="108.8">SCL_BUS</text>
<text x="82.5" y="112.5">V_PWR</text>
<text x="93.9" y="112.5">VCC_H1</text>
<text x="123.4" y="113.3">SDA_BUS</text>
<text x="141.1" y="109.5">PWM_5</text>
<text x="141.1" y="112.5">PWM_6</text>
<text x="165.8" y="112.5">PWM_6</text>
<text x="165.8" y="109.5">PWM_5</text>
<text x="183.3" y="109.5">CH_5</text>
<text x="183.3" y="112.5">CH_6</text>
<text x="214" y="109.5">CH_5</text>
<text x="214" y="112.5">CH_6</text>
<text x="52.1" y="118.3">PWM_IN2</text>
<text x="63.5" y="117.6">PWM_IN2</text>
<text x="90.1" y="117.8" transform="rotate(-90 90.1 117.8)">GND</text>
<text x="93.9" y="118.3">VCC_H2</text>
<text x="96.5" y="115.4">EN1</text>
<text x="132.2" y="114.1">SDA_BUS</text>
<text x="141" y="115.4">PWM_7</text>
<text x="141.1" y="118.1">PWM_8</text>
<text x="165.8" y="118.3">PWM_8</text>
<text x="165.8" y="115.4">PWM_7</text>
<text x="183.2" y="115.4">CH_7</text>
<text x="183.3" y="118.3">CH_8</text>
<text x="214" y="115.4">CH_7</text>
<text x="214" y="118.3">CH_8</text>
<text x="54.3" y="122.7">GPIO1</text>
<text x="63.5" y="121.9">GPIO1</text>
<text x="123.4" y="122.1">SCL_BUS</text>
<text x="132.2" y="122.8">SCL_BUS</text>
<text x="140.5" y="124.1">PWM_10</text>
<text x="141.1" y="121.2">PWM_9</text>
<text x="165.8" y="124.1">PWM_10</text>
<text x="165.8" y="121.2">PWM_9</text>
<text x="182.7" y="124.1">CH_10</text>
<text x="183.3" y="121.2">CH_9</text>
<text x="214" y="121.2">CH_9</text>
<text x="214" y="124.1">CH_10</text>
<text x="242" y="122.7">SDA_BUS</text>
<text x="254.9" y="121.9">SDA_BUS</text>
<text x="54.2" y="127">GPIO2</text>
<text x="63.5" y="126.3">GPIO2</text>
<text x="140.6" y="127">PWM_11</text>
<text x="165.8" y="127">PWM_11</text>
<text x="176.3" y="126.6" transform="rotate(-90 176.3 126.6)">GND</text>
<text x="182.8" y="127">CH_11</text>
<text x="214" y="127">CH_11</text>
<text x="242.2" y="128.5">SCL_BUS</text>
<text x="254.9" y="127.8">SCL_BUS</text>
<text x="52.1" y="135.8">sensBusA2</text>
<text x="52.2" y="132.9">sensBusA1</text>
<text x="85.4" y="132.9">sensBusA1</text>
<text x="85.4" y="135.8">sensBusA2</text>
<text x="95.9" y="137.2">SDA_BUS</text>
<text x="98.8" y="132.9">+3V3</text>
<text x="107.4" y="136.5">SDA_BUS</text>
<text x="140.5" y="132.9">PWM_12</text>
<text x="140.5" y="135.8">PWM_13</text>
<text x="214" y="132.9">PWM_12</text>
<text x="214" y="135.8">PWM_13</text>
<text x="47.7" y="142.6" transform="rotate(-90 47.7 142.6)">GND</text>
<text x="52.1" y="138.7">sensBusA3</text>
<text x="52.1" y="141.6">sensBusA4</text>
<text x="85.4" y="138.7">sensBusA3</text>
<text x="85.4" y="141.6">sensBusA4</text>
<text x="96.2" y="141.6">SCL_BUS</text>
<text x="107.4" y="140.9">SCL_BUS</text>
<text x="135.4" y="142.6" transform="rotate(-90 135.4 142.6)">GND</text>
<text x="140.5" y="138.7">PWM_14</text>
<text x="140.5" y="141.6">PWM_15</text>
<text x="214" y="138.7">PWM_14</text>
<text x="214" y="141.6">PWM_15</text>
<text x="94.5" y="144.1" transform="rotate(-90 94.5 144.1)">GND</text>
<text x="224.5" y="144.1" transform="rotate(-90 224.5 144.1)">PWM_IN1</text>
<text x="230" y="149.6">PWM_IN2</text>
<text x="230.3" y="144.1" transform="rotate(-90 230.3 144.1)">PWM_IN2</text>
<text x="237.6" y="144.1" transform="rotate(-90 237.6 144.1)">GPIO1</text>
<text x="243.2" y="149.6">GPIO2</text>
<text x="243.5" y="144.1" transform="rotate(-90 243.5 144.1)">GPIO2</text>
<text x="247.8" y="144.1" transform="rotate(-90 247.8 144.1)">GND</text>
<text x="224.2" y="152.6">PWM_IN1</text>
<text x="237.3" y="152.6">GPIO1</text>
<text x="151.3" y="165.7">GND</text>
</g>
<g font-size="1.3" fill="#000080">
<text x="162.9" y="75.3">Drivers</text>
<text x="162.9" y="76.7">Drivers.SchDoc</text>
<text x="211.1" y="75.3">Salidas</text>
<text x="211.1" y="76.7">ConectoresSalida.SchDoc</text>
<text x="79.6" y="86.9">Step-Down</text>
<text x="79.6" y="88.4">DCDC_stepdown.SchDoc</text>
<text x="37.3" y="95.7">Entradas</text>
<text x="129.3" y="91.3">Generador PWM</text>
<text x="129.3" y="92.8">genPWM.SchDoc</text>
<text x="37.3" y="97.1">ConectoresEntrada.SchDoc</text>
<text x="79.6" y="107.4">Step-Up</text>
<text x="79.6" y="108.8">DCDC_stepup.SchDoc</text>
<text x="84" y="127.8">ADC</text>
<text x="84" y="129.2">ADC.SchDoc</text>
</g>
</svg>
